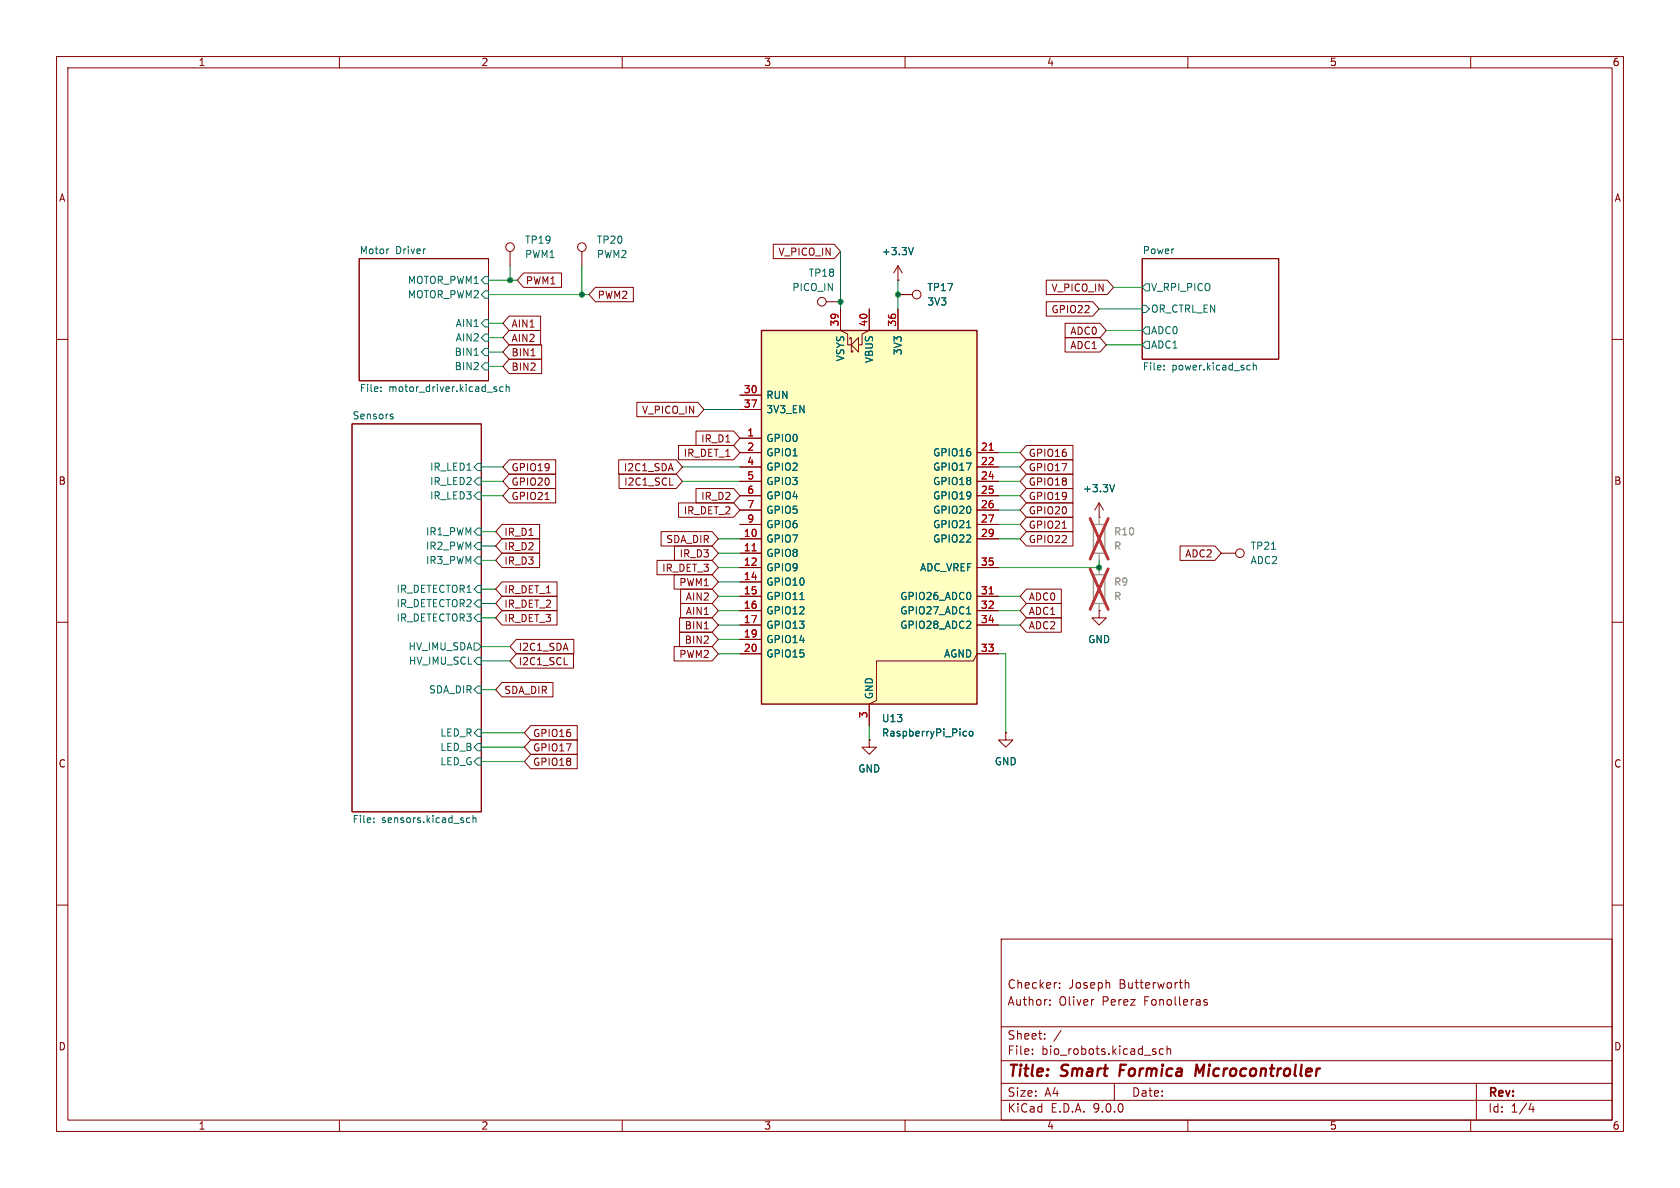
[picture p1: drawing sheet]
<svg xmlns="http://www.w3.org/2000/svg" width="297mm" height="210mm" viewBox="0 0 297 210" stroke-linecap="round" stroke-linejoin="round" font-family="sans-serif">
<g fill="none" stroke="#840000" stroke-width=".18">
<path d="M10 10h277v190h-277zM12 12h273v186h-273zM60 10v2M110 10v2M160 10v2M210 10v2M260 10v2M63.5 45.7h22.9v21.6h-22.9zM201.9 45.7h24.2v17.8h-24.2zM10 60h2M62.2 74.9h22.9v68.6h-22.9zM285 60h2"/>
<path d="M10 110h2M194.3 108v1.2h1.3l-1.3 1.3-1.3-1.3h1.3M194.3 108h.1M285 110h2M153.7 130.8v1.3h1.2l-1.2 1.3-1.3-1.3h1.3M153.7 130.8h.1M10 160h2M177 166h108v32h-108zM185.6 177.6v.1M185.6 176.8v.1M187.3 174.6v.1M187.3 173.8v.1"/>
<path d="M193.2 176.7h.2M209.5 173.2v1.5M209.5 173.8l.2-.1 .4 .1 .1 .9M213.4 176.8l-.4-.1-.2 .2 .1 .2 .5 .2v.3h-.6M285 160h2M60 198v2M110 198v2M160 198v2M177 194.5h108M177 191.5h108M177 187.5h108M177 181.5h108"/>
<path d="M182.5 186.3v.1M182.5 185.5v.1M184.7 183.6v.1M184.7 182.8v.1M187.6 182.1l-1.3 2M197 191.5v3M204.2 185.9l.2 .2-.2 .3M204.2 185.4l.1 .1M205.7 185.5l-.5-.1-.2 .3v.4l.1 .2h.6M206.3 185.5l.2-.1 .4 .1 .1 .9M206.3 184.9v1.5M210 198v2"/>
<path d="M260 198v2M261 191.5v6.5M270.7 195l-.4 1.1h.9M271 195.6v1"/>
</g>
<path d="M198.1 188.2l-.2 2M212.9 188.2l-.9 1.4-.4-1.4-.3 2" fill="none" stroke="#840000" stroke-width=".4"/>
<g fill="none" stroke="#006464" stroke-width=".18">
<path d="M68.6 44h.1M85.7 56.5h.7v1.3h-.7l-.6-.6zM85.7 51.4h.7v1.3h-.7l-.6-.6zM85.7 59.1h.7v1.2h-.7l-.6-.6zM85.7 48.9h.7v1.3h-.7l-.6-.7zM201.9 54h.7l.6 .6-.6 .6h-.7zM202.6 50.2h.6v1.2h-.6l-.7-.6zM202.6 57.8h.6v1.3h-.6l-.7-.7zM67.3 69.1v.1M67.3 68.4v.2M69.2 73.6l.3 .1v.2l-.2 .2h-.2M69.2 73.2l.3 .1"/>
<path d="M83.8 62.8h.8M85.7 64.1h.7v1.3h-.7l-.6-.6zM85.7 61.6h.7v1.3h-.7l-.6-.7zM87.5 68.8l.3 .1 .1 .1-.2 .2h-.3M87.5 68.4h.3M88.9 68.4h-.3l-.3 .2 .2 .6h.4M89.5 68.5l.2-.1h.3v.8M89.5 67.9v1.3M202.6 60.3h.6v1.3h-.6l-.7-.6zM205.8 65.3v.1M205.8 64.6v.1M220.7 64.6h.3"/>
<path d="M221 65.3l-.3 .1M221.6 64.7l.1-.1h.3l.1 .8M221.6 64.1v1.3M84.5 87h.6v1.3h-.6l-.7-.7zM84.5 81.9h.6v1.3h-.6l-.7-.6zM84.5 84.5h.6v1.2h-.6l-.7-.6zM84.5 93.3h.6v1.3h-.6l-.7-.6zM84.5 95.9h.6v1.3h-.6l-.7-.7zM84.5 98.4h.6v1.3h-.6l-.7-.6zM83.8 113.7h.7l.6 .6-.6 .6h-.7zM84.5 103.5h.6v1.3h-.6l-.7-.7zM84.5 108.6h.6v1.3h-.6l-.7-.7z"/>
<path d="M84.5 116.2h.6v1.3h-.6l-.7-.7zM84.5 106h.6v1.3h-.6l-.7-.6zM84.5 134h.6v1.3h-.6l-.7-.7zM84.5 131.4h.6v1.3h-.6l-.7-.6zM84.5 128.9h.6v1.3h-.6l-.7-.7zM84.5 121.3h.6v1.3h-.6l-.7-.7zM66.1 145.3v.1M66.1 144.6v.2M82.5 145.2l.2 .2h.4M83.1 144.6h-.4l-.2 .2M83.6 144.7l.2-.1h.3l.1 .8M83.6 144.1v1.3"/>
</g>
<path d="M134.6 58.4h38.1v66.1h-38.1z" fill="#ffffc2"/>
<path d="M134.6 58.4h38.1v66.1h-38.1z" fill="none" stroke="#840000" stroke-width=".25"/>
<g fill="none" stroke="#840000" stroke-width=".18">
<path d="M90 58.4h5.6v2.6h-5.6l-1.1-1.3zM90 55.9h5.6v2.5h-5.6l-1.1-1.2zM90.2 44.5v2.5M92.6 48.3h6.7v2.5h-6.7l-1.2-1.3zM102.9 44.5v2.5M105.3 50.8h6.7v2.5h-6.7l-1.2-1.2zM136.7 43.2h10.8l1.1 1.3-1.1 1.2h-10.8zM146 53.3h2.6M148.6 54.6v3.8l1.3 .7v1.9h.6M150.2 59.9v-.2h.3v2.5h.2v-.2M151.8 59.7v2.5l-1.3-1.2zM153.7 54.6v3.8l-1.3 .7v1.9h-.6"/>
<path d="M158.7 49.5h.1M158.7 47v2.5M158.7 54.6v3.8M158.7 52.1h2.6M158.7 47l-.7 1.3M158.7 47l.8 1.3M185 49.5h10.7l1.1 1.3-1.1 1.3h-10.7zM185 53.3h8.2l1.1 1.3-1.1 1.3h-8.2zM188.3 57.1h6.2l1.1 1.3-1.1 1.3h-6.2zM188.3 59.7h6.2l1.1 1.3-1.1 1.2h-6.2zM90 63.5h5.8v2.5h-5.8l-1.1-1.2zM90 61h5.8v2.5h-5.8l-1.1-1.3z"/>
<path d="M93.9 62.9h.7M112.6 71.1h10.7l1.2 1.3-1.2 1.3h-10.7zM120 78.7h9.7l1.1 1.3-1.1 1.3h-9.7zM123 76.2h6.7l1.1 1.3-1.1 1.2h-6.7zM130.8 69.9h3.8M130.8 72.4h3.8M130.8 77.5h3.8M181.5 78.7h8.2v2.6h-8.2l-1.2-1.3zM88.7 97.8h6.7v2.5h-6.7l-1.1-1.2zM88.7 95.2h6.7v2.6h-6.7l-1.1-1.3zM88.7 92.7h6.7v2.6h-6.7l-1.1-1.3zM90 86.4h8.2v2.5h-8.2l-1.1-1.3z"/>
<path d="M90 83.8h8.2v2.6h-8.2l-1.1-1.3zM90 81.3h8.2v2.5h-8.2l-1.1-1.2zM96.4 88.3h.7M109.4 81.3h10.1l1.1 1.3-1.1 1.2h-10.1zM109.4 83.8h10.1l1.1 1.3-1.1 1.3h-10.1zM116.1 99.1h9.8l1.1 1.2-1.1 1.3h-9.8zM116.9 94h9l1.1 1.3-1.1 1.2h-9zM118.4 85.8h.6M119.2 96.5h6.7l1.1 1.3-1.1 1.3h-6.7zM120 88.9h9.7l1.1 1.3-1.1 1.2h-9.7zM123 86.4h6.7l1.1 1.2-1.1 1.3h-6.7zM130.8 80h3.8"/>
<path d="M130.8 82.6h3.8M130.8 85.1h3.8M130.8 87.6h3.8M130.8 90.2h3.8M130.8 92.7h3.8M130.8 95.3h3.8M130.8 97.8h3.8M172.7 80h3.8M172.7 82.6h3.8M172.7 85.1h3.8M172.7 87.6h3.8M172.7 90.2h3.8"/>
<path d="M172.7 92.7h3.8M172.7 95.3h3.8M181.5 88.9h8.2v2.5h-8.2l-1.2-1.2zM181.5 83.8h8.2v2.6h-8.2l-1.2-1.3zM181.5 81.3h8.2v2.5h-8.2l-1.2-1.2zM181.5 86.4h8.2v2.5h-8.2l-1.2-1.3zM181.5 94h8.2v2.5h-8.2l-1.2-1.2zM181.5 91.4h8.2v2.6h-8.2l-1.2-1.3zM187.8 93.4h.7M194.3 91.4h.1M194.3 88.9l-.8 1.3M194.3 88.9l.8 1.3"/>
<path d="M194.3 88.9v2.5M208.6 96.5h6.2l1.1 1.3-1.1 1.3h-6.2zM215.9 97.8h2.5M88.7 107.9h9.8v2.6h-9.8l-1.1-1.3zM88.7 102.9h9.8v2.5h-9.8l-1.1-1.3zM88.7 105.4h9.8v2.6h-9.8l-1.1-1.3zM91.3 115.6h10.1v2.5h-10.1l-1.1-1.3zM91.3 113h10.1v2.6h-10.1l-1.1-1.3zM99.7 117.5h.6M119.2 114.3h6.7l1.1 1.3-1.1 1.2h-6.7zM119.2 101.6h6.7l1.1 1.3-1.1 1.2h-6.7zM120.1 109.2h5.8l1.1 1.3-1.1 1.3h-5.8z"/>
<path d="M120.1 111.8h5.8l1.1 1.2-1.1 1.3h-5.8zM120.3 106.7h5.6l1.1 1.3-1.1 1.2h-5.6zM120.3 104.1h5.6l1.1 1.3-1.1 1.3h-5.6zM124.5 111.2h.7M130.8 100.3h3.8M130.8 102.9h3.8M130.8 105.4h3.8M130.8 108h3.8M130.8 110.5h3.8M130.8 113h3.8M130.8 115.6h3.8M172.7 100.3h3.8"/>
<path d="M172.7 105.4h3.8M172.7 108h3.8M172.7 110.5h3.8M176.5 115.6h-3.8l-.6 1.2h-17.2v7l-1.2 .7v3.8M181.5 104.1h6.1v2.6h-6.1l-1.2-1.3zM181.5 106.7h6.1v2.5h-6.1l-1.2-1.2zM181.5 109.2h6.1v2.6h-6.1l-1.2-1.3zM194.3 108h.1M88.7 120.6h9.1v2.6h-9.1l-1.1-1.3zM93.8 133.3h8.2v2.6h-8.2l-1.1-1.3zM93.8 128.3h8.2v2.5h-8.2l-1.1-1.3zM93.8 130.8h8.2v2.6h-8.2l-1.1-1.3z"/>
<path d="M153.7 130.8h.1M177.8 129.5v1.3h1.3l-1.3 1.3-1.3-1.3h1.3M177.8 129.5h.1"/>
<circle cx="90.2" cy="43.7" r=".76"/>
<circle cx="102.9" cy="43.7" r=".76"/>
<circle cx="145.3" cy="53.3" r=".76"/>
<circle cx="162.1" cy="52.1" r=".76"/>
<circle cx="219.2" cy="97.8" r=".76"/>
</g>
<path d="M174.9 79.6h.7M133 97.4h.7M174.9 105h.7" fill="none" stroke="#a90000" stroke-width=".18"/>
<path d="M161.5 43.8l-.5 1.2M170.9 93.3h.7M197 85.7l-.4 1.2M224.8 97.1h.7M141.4 106h.7M170.9 108.5h.7M170.5 129.3h.4M170.9 130.1h-.4M171.4 129.4l.2-.1 .4 .1v.5l-.1 .2h-.3l-.2-.1z" fill="none" stroke="#006464" stroke-width=".18"/>
<path d="M193.3 92.7h2v5.1h-2zM193.3 101.6h2v5.1h-2z" fill="none" stroke="#a1a1a1" stroke-width=".25"/>
<path d="M194.3 91.4v1.3M194.3 97.8v1.3M194.3 100.3v1.3M194.3 106.7v1.3" fill="none" stroke="#a1a1a1" stroke-width=".18"/>
<path d="M192.7 91.7l3.2 7.1M195.9 91.7l-3.2 7.1M192.7 100.6l3.2 7.1M195.9 100.6l-3.2 7.1" fill="none" stroke="#e12e31" stroke-width=".46"/>
<g fill="none" stroke="#009600" stroke-width=".18">
<path d="M86.4 57.2h2.5M86.4 52.1h17.7M86.4 59.7h2.5M86.4 49.5h5M90.2 47v2.5M102.9 47v5.1M148.6 44.5v10.1M158.7 49.5v5.1M194.3 54.6h7.6M195.6 58.4h6.3M196.8 50.8h5.1M86.4 64.8h2.5"/>
<path d="M86.4 62.2h2.5M124.5 72.4h6.3M195.6 61h6.3M85.1 85.1h3.8M85.1 82.6h3.8M85.1 96.5h2.5M85.1 94h2.5M85.1 99.1h2.5M85.1 87.6h3.8M120.6 85.1h10.2M120.6 82.6h10.2M127 95.3h3.8"/>
<path d="M127 97.8h3.8M176.5 85.1h3.8M176.5 95.3h3.8M176.5 82.6h3.8M176.5 87.6h3.8M176.5 80h3.8M176.5 90.2h3.8M176.5 92.7h3.8M194.3 99.1v1.2h-17.8M85.1 106.7h2.5M85.1 114.3h5.1M85.1 104.1h2.5"/>
<path d="M85.1 109.2h2.5M85.1 116.8h5.1M127 115.6h3.8M127 110.5h3.8M127 108h3.8M127 100.3h3.8M127 102.9h3.8M127 105.4h3.8M127 113h3.8M176.5 115.6h1.3v13.9M176.5 110.5h3.8M176.5 108h3.8"/>
<path d="M176.5 105.4h3.8M85.1 129.5h7.6M85.1 121.9h2.5M85.1 132.1h7.6M85.1 134.6h7.6M153.7 128.3v2.5"/>
</g>
<g fill="#009600" stroke="#009600" stroke-width=".18">
<circle cx="102.9" cy="52.1" r=".46"/>
<circle cx="90.2" cy="49.5" r=".46"/>
<circle cx="148.6" cy="53.3" r=".46"/>
<circle cx="158.7" cy="52.1" r=".46"/>
<circle cx="194.3" cy="100.3" r=".46"/>
</g>
<g font-size="2.8" fill="#840000">
<text x="178" y="190.9">Title:</text>
<text x="187.7" y="190.9">Smart</text>
<text x="198.7" y="190.9">Formica</text>
<text x="213" y="190.9">Microcontroller</text>
</g>
<g font-size="2.1" fill="#840000">
<text x="178" y="178">Author:</text>
<text x="178" y="175">Checker:</text>
<text x="187.2" y="178">Oliver</text>
<text x="188.9" y="175">Joseph</text>
<text x="194.9" y="178">Perez</text>
<text x="197.9" y="175">Butterworth</text>
<text x="202.4" y="178">Fonolleras</text>
<text x="178" y="184">Sheet:</text>
<text x="178" y="186.7">File:</text>
<text x="184.1" y="186.7">bio_robots.kicad_sch</text>
<text x="178" y="196.9">KiCad</text>
<text x="178" y="194.1">Size:</text>
<text x="184.7" y="194.1">A4</text>
<text x="185.7" y="196.9">E.D.A.</text>
<text x="193.3" y="196.9">9.0.0</text>
<text x="200" y="194.1">Date:</text>
<text x="263" y="194.3">Rev:</text>
<text x="263" y="196.9">Id:</text>
<text x="267.1" y="196.9">1/4</text>
</g>
<g font-size="1.8" fill="#840000">
<text x="35" y="11.9">1</text>
<text x="85" y="11.9">2</text>
<text x="135" y="11.9">3</text>
<text x="185" y="11.9">4</text>
<text x="235" y="11.9">5</text>
<text x="285" y="11.9">6</text>
<text x="10.3" y="35.9">A</text>
<text x="285.3" y="35.9">A</text>
<text x="137.5" y="45.4">V_PICO_IN</text>
<text x="92.9" y="50.5">PWM1</text>
<text x="105.6" y="53">PWM2</text>
<text x="185.8" y="51.8">V_PICO_IN</text>
<text x="90.3" y="58.1">AIN1</text>
<text x="185.8" y="55.6">GPIO22</text>
<text x="189.1" y="59.4">ADC0</text>
<text x="90.3" y="65.7">BIN2</text>
<text x="90.3" y="63.2">BIN1</text>
<text x="90.3" y="60.6">AIN2</text>
<text x="189.1" y="61.9">ADC1</text>
<text x="113.4" y="73.3">V_PICO_IN</text>
<text x="90.3" y="83.5">GPIO19</text>
<text x="110.2" y="83.5">I2C1_SDA</text>
<text x="120.8" y="81">IR_DET_1</text>
<text x="123.9" y="78.4">IR_D1</text>
<text x="181.8" y="83.5">GPIO17</text>
<text x="181.8" y="81">GPIO16</text>
<text x="10.3" y="85.9">B</text>
<text x="90.3" y="88.6">GPIO21</text>
<text x="90.3" y="86">GPIO20</text>
<text x="110.2" y="86">I2C1_SCL</text>
<text x="123.9" y="88.6">IR_D2</text>
<text x="181.8" y="86">GPIO18</text>
<text x="181.8" y="88.6">GPIO19</text>
<text x="285.3" y="85.9">B</text>
<text x="89.1" y="94.9">IR_D1</text>
<text x="120.8" y="91.1">IR_DET_2</text>
<text x="181.8" y="91.1">GPIO20</text>
<text x="181.8" y="93.7">GPIO21</text>
<text x="89.1" y="100">IR_D3</text>
<text x="89.1" y="97.5">IR_D2</text>
<text x="117" y="101.3">IR_DET_3</text>
<text x="117.7" y="96.2">SDA_DIR</text>
<text x="120" y="98.7">IR_D3</text>
<text x="181.8" y="96.2">GPIO22</text>
<text x="209.4" y="98.7">ADC2</text>
<text x="89.1" y="105.1">IR_DET_1</text>
<text x="89.1" y="107.6">IR_DET_2</text>
<text x="120" y="103.8">PWM1</text>
<text x="121.1" y="106.4">AIN2</text>
<text x="181.8" y="106.4">ADC0</text>
<text x="89.1" y="110.2">IR_DET_3</text>
<text x="121" y="111.4">BIN1</text>
<text x="121" y="114">BIN2</text>
<text x="121.1" y="108.9">AIN1</text>
<text x="181.8" y="108.9">ADC1</text>
<text x="181.8" y="111.4">ADC2</text>
<text x="91.6" y="117.8">I2C1_SCL</text>
<text x="91.6" y="115.3">I2C1_SDA</text>
<text x="120" y="116.5">PWM2</text>
<text x="89.1" y="122.9">SDA_DIR</text>
<text x="94.1" y="130.5">GPIO16</text>
<text x="10.3" y="135.9">C</text>
<text x="94.1" y="135.6">GPIO18</text>
<text x="94.1" y="133">GPIO17</text>
<text x="285.3" y="135.9">C</text>
<text x="10.3" y="185.9">D</text>
<text x="285.3" y="185.9">D</text>
<text x="35" y="199.9">1</text>
<text x="85" y="199.9">2</text>
<text x="135" y="199.9">3</text>
<text x="185" y="199.9">4</text>
<text x="235" y="199.9">5</text>
<text x="285" y="199.9">6</text>
</g>
<g font-size="1.8" fill="#006464">
<text x="63.5" y="45">Motor</text>
<text x="69.9" y="45">Driver</text>
<text x="92.7" y="45.8">PWM1</text>
<text x="92.7" y="43.3">TP19</text>
<text x="105.4" y="45.8">PWM2</text>
<text x="105.4" y="43.3">TP20</text>
<text x="155.8" y="45.3">+3.3V</text>
<text x="201.9" y="45">Power</text>
<text x="72" y="52.9">MOTOR_PWM2</text>
<text x="72" y="50.4">MOTOR_PWM1</text>
<text x="140" y="51.7">PICO_IN</text>
<text x="142.9" y="49.1">TP18</text>
<text x="163.8" y="51.7">TP17</text>
<text x="203.4" y="51.7">V_RPI_PICO</text>
<text x="80.5" y="58">AIN1</text>
<text x="163.8" y="54.2">3V3</text>
<text x="203.4" y="59.3">ADC0</text>
<text x="203.4" y="55.5">OR_CTRL_EN</text>
<text x="80.3" y="65.6">BIN2</text>
<text x="80.3" y="63.1">BIN1</text>
<text x="80.5" y="60.6">AIN2</text>
<text x="149.5" y="64" transform="rotate(-90 149.5 64)">VSYS</text>
<text x="154.5" y="64.3" transform="rotate(-90 154.5 64.3)">VBUS</text>
<text x="159.6" y="62.9" transform="rotate(-90 159.6 62.9)">3V3</text>
<text x="201.9" y="65.8">File:</text>
<text x="203.4" y="61.8">ADC1</text>
<text x="207.2" y="65.8">power.kicad_sch</text>
<text x="63.5" y="69.6">File:</text>
<text x="68.7" y="69.6">motor_driver.kicad_sch</text>
<text x="135.4" y="70.7">RUN</text>
<text x="62.2" y="74.2">Sensors</text>
<text x="135.4" y="73.3">3V3_EN</text>
<text x="75.9" y="83.4">IR_LED1</text>
<text x="135.4" y="78.3">GPIO0</text>
<text x="135.4" y="80.9">GPIO1</text>
<text x="135.4" y="83.4">GPIO2</text>
<text x="164.9" y="80.9">GPIO16</text>
<text x="164.9" y="83.4">GPIO17</text>
<text x="75.9" y="88.5">IR_LED3</text>
<text x="75.9" y="86">IR_LED2</text>
<text x="135.4" y="86">GPIO3</text>
<text x="135.4" y="88.5">GPIO4</text>
<text x="164.9" y="86">GPIO18</text>
<text x="164.9" y="88.5">GPIO19</text>
<text x="191.4" y="87.2">+3.3V</text>
<text x="75.2" y="94.8">IR1_PWM</text>
<text x="135.4" y="91">GPIO5</text>
<text x="135.4" y="93.6">GPIO6</text>
<text x="164.9" y="91">GPIO20</text>
<text x="164.9" y="93.6">GPIO21</text>
<text x="75.2" y="97.4">IR2_PWM</text>
<text x="75.2" y="99.9">IR3_PWM</text>
<text x="135.4" y="96.1">GPIO7</text>
<text x="135.4" y="98.7">GPIO8</text>
<text x="135.4" y="101.2">GPIO9</text>
<text x="162.6" y="101.2">ADC_VREF</text>
<text x="164.9" y="96.1">GPIO22</text>
<text x="221" y="99.9">ADC2</text>
<text x="221" y="97.4">TP21</text>
<text x="70" y="105">IR_DETECTOR1</text>
<text x="70" y="107.5">IR_DETECTOR2</text>
<text x="135.4" y="103.7">GPIO10</text>
<text x="135.4" y="106.3">GPIO11</text>
<text x="159.1" y="106.3">GPIO26_ADC0</text>
<text x="70" y="110.1">IR_DETECTOR3</text>
<text x="135.4" y="108.8">GPIO12</text>
<text x="135.4" y="111.4">GPIO13</text>
<text x="135.4" y="113.9">GPIO14</text>
<text x="159.1" y="108.8">GPIO27_ADC1</text>
<text x="159.1" y="111.4">GPIO28_ADC2</text>
<text x="192.3" y="113.9">GND</text>
<text x="72.1" y="115.2">HV_IMU_SDA</text>
<text x="72.2" y="117.7">HV_IMU_SCL</text>
<text x="135.4" y="116.4">GPIO15</text>
<text x="166.8" y="116.4">AGND</text>
<text x="75.7" y="122.8">SDA_DIR</text>
<text x="154.5" y="123.7" transform="rotate(-90 154.5 123.7)">GND</text>
<text x="77.7" y="130.4">LED_R</text>
<text x="155.8" y="127.9">U13</text>
<text x="155.8" y="130.4">RaspberryPi_Pico</text>
<text x="77.7" y="135.5">LED_G</text>
<text x="77.7" y="132.9">LED_B</text>
<text x="151.6" y="136.8">GND</text>
<text x="175.8" y="135.5">GND</text>
<text x="62.2" y="145.8">File:</text>
<text x="67.5" y="145.8">sensors.kicad_sch</text>
</g>
<g font-size="1.8" fill="#a90000">
<text x="148.3" y="57.8" transform="rotate(-90 148.3 57.8)">39</text>
<text x="153.4" y="57.8" transform="rotate(-90 153.4 57.8)">40</text>
<text x="158.5" y="57.8" transform="rotate(-90 158.5 57.8)">36</text>
<text x="131.4" y="69.6">30</text>
<text x="131.4" y="72.1">37</text>
<text x="132" y="77.2">1</text>
<text x="132" y="79.8">2</text>
<text x="132" y="82.3">4</text>
<text x="173.3" y="79.8">21</text>
<text x="173.3" y="82.3">22</text>
<text x="132" y="84.8">5</text>
<text x="132" y="87.4">6</text>
<text x="132" y="89.9">7</text>
<text x="173.3" y="84.8">24</text>
<text x="173.3" y="87.4">25</text>
<text x="173.3" y="89.9">26</text>
<text x="131.4" y="95">10</text>
<text x="132" y="92.5">9</text>
<text x="173.3" y="92.5">27</text>
<text x="173.3" y="95">29</text>
<text x="131.4" y="97.5">11</text>
<text x="131.4" y="100.1">12</text>
<text x="173.3" y="100.1">35</text>
<text x="131.4" y="102.6">14</text>
<text x="131.4" y="105.2">15</text>
<text x="131.4" y="107.7">16</text>
<text x="173.3" y="105.2">31</text>
<text x="173.3" y="107.7">32</text>
<text x="131.4" y="110.2">17</text>
<text x="131.4" y="112.8">19</text>
<text x="173.3" y="110.2">34</text>
<text x="131.4" y="115.3">20</text>
<text x="173.3" y="115.3">33</text>
<text x="153.4" y="127.1" transform="rotate(-90 153.4 127.1)">3</text>
</g>
<g font-size="1.8" fill="#989898">
<text x="196.9" y="94.8">R10</text>
<text x="196.9" y="97.4">R</text>
<text x="196.9" y="103.7">R9</text>
<text x="196.9" y="106.3">R</text>
</g>
</svg>
